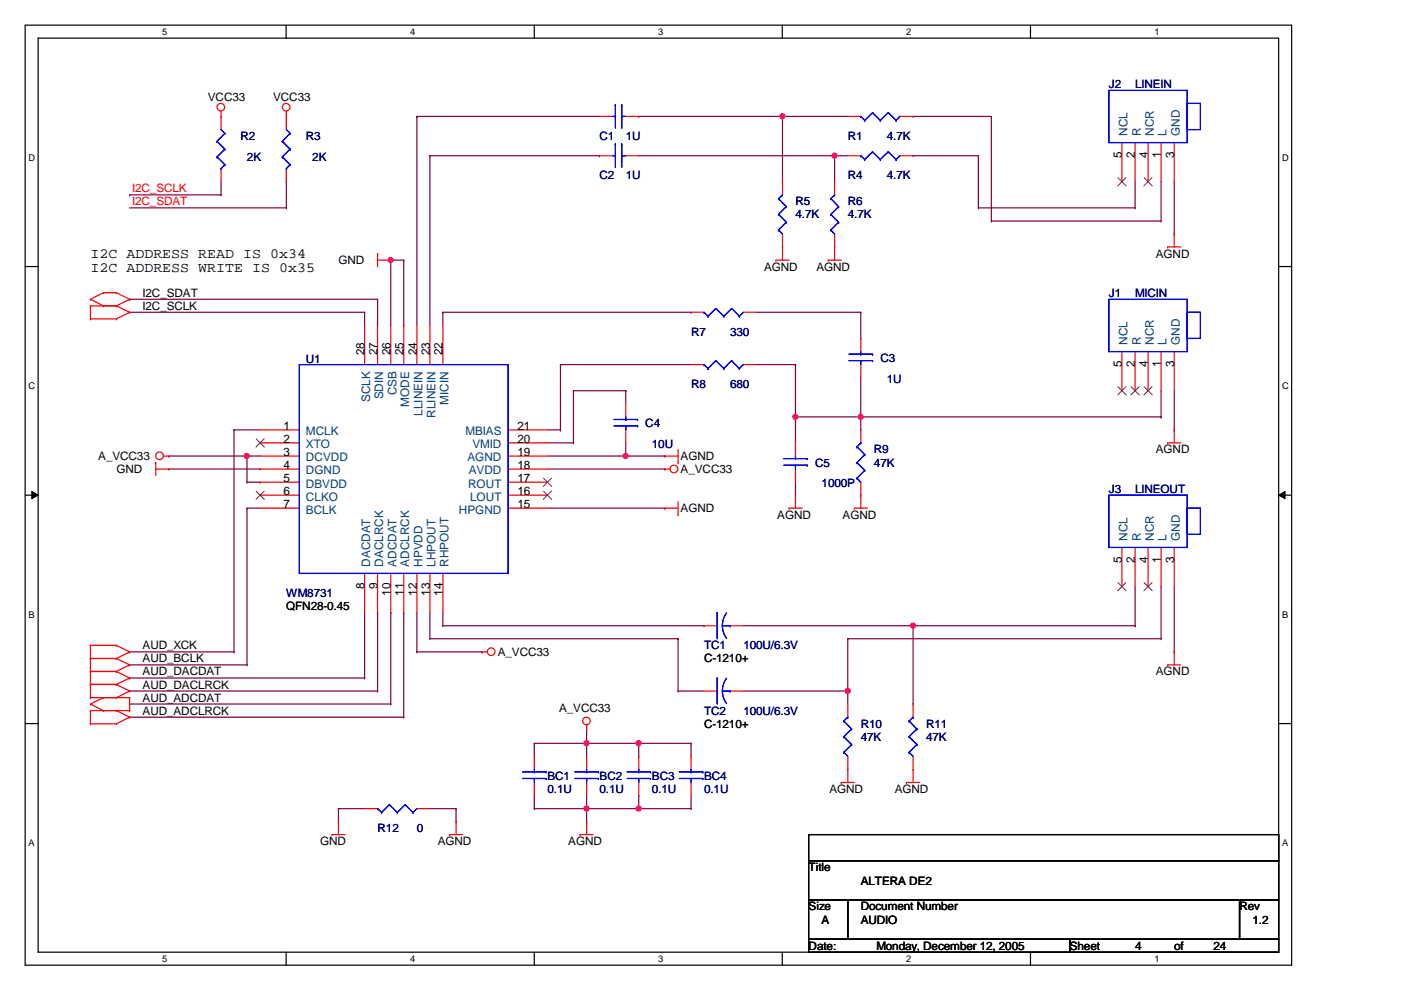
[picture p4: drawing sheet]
<svg xmlns="http://www.w3.org/2000/svg" width="297mm" height="210mm" viewBox="0 0 297 210" stroke-linecap="round" stroke-linejoin="round" font-family="sans-serif">
<path d="M5.3 5.3h268.6v199.3h-268.6zM8.1 8.1h263v193.8h-263z" fill="none" stroke="#000" stroke-width=".25"/>
<g fill="#fff">
<path d="M34.4 5.6h1.1v2.2h-1.1z"/>
<path d="M34.4 202.2h1.1v2.2h-1.1z"/>
</g>
<path d="M60.7 5.3v2.8M60.7 201.9v2.7" fill="none" stroke="#000" stroke-width=".25"/>
<g fill="#fff">
<path d="M87 5.6h1.1v2.2h-1.1z"/>
<path d="M87 202.2h1.1v2.2h-1.1z"/>
</g>
<path d="M113.3 5.3v2.8M113.3 201.9v2.7" fill="none" stroke="#000" stroke-width=".25"/>
<g fill="#fff">
<path d="M139.6 5.6h1.1v2.2h-1.1z"/>
<path d="M139.6 202.2h1.1v2.2h-1.1z"/>
</g>
<path d="M165.9 5.3v2.8M165.9 201.9v2.7" fill="none" stroke="#000" stroke-width=".25"/>
<g fill="#fff">
<path d="M192.2 5.6h1.1v2.2h-1.1z"/>
<path d="M192.2 202.2h1.1v2.2h-1.1z"/>
</g>
<path d="M218.5 5.3v2.8M218.5 201.9v2.7" fill="none" stroke="#000" stroke-width=".25"/>
<g fill="#fff">
<path d="M244.8 5.6h1.1v2.2h-1.1z"/>
<path d="M244.8 202.2h1.1v2.2h-1.1z"/>
<path d="M6.1 32.3h1.4v2.2h-1.4z"/>
<path d="M271.8 32.3h1.4v2.2h-1.4z"/>
<path d="M6.1 80.7h1.4v2.2h-1.4z"/>
<path d="M271.8 80.7h1.4v2.2h-1.4z"/>
</g>
<path d="M5.3 56.5h2.8M271.1 56.5h2.8" fill="none" stroke="#000" stroke-width=".25"/>
<g fill="#fff">
<path d="M6.1 129.2h1.3v2.2h-1.3z"/>
<path d="M271.8 129.2h1.3v2.2h-1.3z"/>
</g>
<path d="M5.3 105h2.8M271.1 105h2.8" fill="none" stroke="#000" stroke-width=".25"/>
<path d="M6.7 104.2l1.4 .8-1.4 .7zM271.1 105l1.4-.8v1.5z" fill="#000"/>
<path d="M6.7 104.2l1.4 .8-1.4 .7zM271.1 105l1.4-.8v1.5z" fill="none" stroke="#000" stroke-width=".21"/>
<g fill="#fff">
<path d="M6.1 177.6h1.3v2.2h-1.3z"/>
<path d="M271.8 177.6h1.3v2.2h-1.3z"/>
</g>
<path d="M5.3 153.4h2.8M271.1 153.4h2.8" fill="none" stroke="#000" stroke-width=".25"/>
<g fill="none" stroke="#800040" stroke-width=".25">
<path d="M52.4 96.7h.1M52.4 96.7h2.8M116.1 99.4h24.9M141 99.4h.1M52.4 102.2h2.8M55.2 102.2h.1M116.1 107.7h24.9M141 107.7h.1M77.3 129.9v13.9M80.1 129.9h.1M80.1 129.9v16.6M82.8 129.9h.1"/>
<path d="M82.8 129.9v19.4M85.6 129.9h.1M85.6 129.9v22.2M88.4 138.2h.1M88.4 129.9v8.3M88.4 138.2h13.8M102.2 138.2h.1M27.5 143.8h.1M27.5 143.8h49.8M27.5 146.5h52.6M27.5 149.3h55.3M27.5 152.1h58.1"/>
<path d="M77.3 143.8h.1M80.1 146.5h.1M82.8 149.3h.1M85.6 152.1h.1"/>
</g>
<circle cx="52.3" cy="96.7" r=".54" fill="#f0f"/>
<circle cx="52.3" cy="96.7" r=".54" fill="none" stroke="#f0f" stroke-width=".25"/>
<g fill="none" stroke="#800040" stroke-width=".25">
<path d="M27.5 66.2h.1M27.5 63.5h.1M27.5 66.2h49.8M27.5 63.5h52.6M77.3 66.2h.1M77.3 66.2v2.8M80.1 63.5h.1M80.1 63.5v5.5M52.4 96.7v5.5M168.7 88.4h13.8M182.5 88.4h.1M52.4 102.2h.1"/>
<path d="M52.4 107.7h.1M52.4 107.7v33.3M52.4 107.7h2.8M91.1 135.4h52.7M93.9 132.7h55.4M143.8 135.4h.1M149.3 132.7h.1M27.5 141h.1M27.5 141h24.9M52.4 141h.1"/>
</g>
<circle cx="182.5" cy="88.4" r=".54" fill="#f0f"/>
<circle cx="182.5" cy="88.4" r=".54" fill="none" stroke="#f0f" stroke-width=".25"/>
<g fill="none" stroke="#800040" stroke-width=".25">
<path d="M88.4 24.7h.1M88.4 24.7v44.3M116.1 91.1h2.7M116.1 93.9h5.5M118.8 91.1h.1M121.6 82.8h.1M121.6 93.9h.1M121.6 82.8v11.1M121.6 82.8h11.1M132.7 82.8h.1M132.7 96.7h.1M132.7 82.8v2.8"/>
<path d="M132.7 93.9v2.8M168.7 105h.1M168.7 102.2v2.8M91.1 135.4h.1M91.1 129.9v5.5M93.9 132.7h.1M93.9 129.9v2.8M143.8 135.4h.1M143.8 135.4v11.1M143.8 146.5h.1M143.8 146.5h5.5"/>
</g>
<circle cx="132.6" cy="96.7" r=".54" fill="#f0f"/>
<circle cx="132.6" cy="96.7" r=".54" fill="none" stroke="#f0f" stroke-width=".25"/>
<path d="M177 33h.1M177 38.5h.1M177 33h2.7M177 33v5.5M118.8 77.3h.1M118.8 77.3h27.7M118.8 77.3v13.8M160.4 77.3h8.3M168.7 77.3h.1M118.8 91.1h.1" fill="none" stroke="#800040" stroke-width=".25"/>
<circle cx="176.9" cy="33" r=".54" fill="#f0f"/>
<circle cx="176.9" cy="33" r=".54" fill="none" stroke="#f0f" stroke-width=".25"/>
<path d="M91.1 33h.1M91.1 33v36M165.9 38.5h.1M165.9 24.7h.1M165.9 24.7v13.8M165.9 24.7h13.8" fill="none" stroke="#800040" stroke-width=".25"/>
<circle cx="165.9" cy="24.7" r=".54" fill="#f0f"/>
<circle cx="165.9" cy="24.7" r=".54" fill="none" stroke="#f0f" stroke-width=".25"/>
<g fill="none" stroke="#800040" stroke-width=".25">
<path d="M35.8 99.4h19.4M55.2 99.4h.1M182.5 88.4h.1M182.5 80.1v8.3M193.6 132.7v16.6M240.7 132.7h.1M240.7 124.4v8.3M157.6 146.5h22.1M179.7 146.5h.1M193.6 149.3h.1M71.8 171.4h.1M71.8 174.2h.1"/>
<path d="M71.8 171.4h5.5M71.8 171.4v2.8M91.1 171.4h5.6M96.7 171.4h.1M96.7 174.2h.1M96.7 171.4v2.8"/>
</g>
<circle cx="179.7" cy="146.5" r=".54" fill="#f0f"/>
<circle cx="179.7" cy="146.5" r=".54" fill="none" stroke="#f0f" stroke-width=".25"/>
<path d="M157.6 132.7h36M193.6 132.7h.1" fill="none" stroke="#800040" stroke-width=".25"/>
<circle cx="193.6" cy="132.6" r=".54" fill="#f0f"/>
<circle cx="193.6" cy="132.6" r=".54" fill="none" stroke="#f0f" stroke-width=".25"/>
<g fill="none" stroke="#800040" stroke-width=".25">
<path d="M88.4 24.7h.1M88.4 24.7h38.7M91.1 33h36M127.1 33h.1M135.4 24.7h.1M135.4 33h41.6M135.4 24.7h30.5M177 33h.1M193.6 33h.1M193.6 24.7h.1M193.6 33h13.8M193.6 24.7h16.6"/>
<path d="M207.4 33h.1M207.4 33v11.1M210.2 24.7h.1M210.2 24.7v22.2M240.7 38.5v5.6M246.2 38.5v8.4M249 38.5v11.1M82.8 55.2h.1M82.8 55.2v13.8M85.6 55.2v13.8M207.4 44.1h.1M207.4 44.1h33.3"/>
<path d="M210.2 46.9h.1M210.2 46.9h36M240.7 44.1h.1M246.2 46.9h.1M249 49.6h.1M85.6 69h.1M246.2 88.4h.1M246.2 82.8v5.6M249 91.1h.1M249 82.8v8.3M179.7 135.4h.1M179.7 135.4h66.5"/>
<path d="M179.7 135.4v13.9M246.2 135.4h.1M246.2 124.4v11M249 138.2h.1M249 124.4v13.8M179.7 146.5h.1"/>
</g>
<circle cx="82.8" cy="55.1" r=".54" fill="#f0f"/>
<circle cx="82.8" cy="55.1" r=".54" fill="none" stroke="#f0f" stroke-width=".25"/>
<g fill="none" stroke="#800040" stroke-width=".25">
<path d="M82.8 55.2h2.8M85.6 55.2h.1M35.8 96.7h.1M35.8 96.7h16.6M49.6 91.1h.1M49.6 91.1h5.6M49.6 91.1v47.1M116.1 96.7h24.9M132.7 96.7h.1M141 96.7h.1M168.7 88.4h.1M168.7 88.4v5.5"/>
<path d="M27.5 138.2h.1M27.5 138.2h22.1M49.6 138.2h.1M193.6 132.7h47.1M240.7 132.7h.1"/>
</g>
<circle cx="168.6" cy="88.4" r=".54" fill="#f0f"/>
<circle cx="168.6" cy="88.4" r=".54" fill="none" stroke="#f0f" stroke-width=".25"/>
<g fill="none" stroke="#800040" stroke-width=".25">
<path d="M93.9 66.2h.1M93.9 66.2v2.8M93.9 66.2h52.6M146.5 66.2h.1M160.4 66.2h22.1M168.7 77.3h.1M168.7 77.3v11.1M182.5 66.2h.1M182.5 71.8h.1M182.5 66.2v5.6M182.5 91.1h.1M246.2 88.4h.1"/>
<path d="M246.2 88.4h-63.7v2.7M113.3 171.4h.1M113.3 168.7v2.7M113.3 171.4h11.1M124.4 171.4h.1M124.4 168.7v2.7M135.4 168.7h.1M135.4 168.7v2.7"/>
</g>
<circle cx="124.3" cy="171.4" r=".54" fill="#f0f"/>
<circle cx="124.3" cy="171.4" r=".54" fill="none" stroke="#f0f" stroke-width=".25"/>
<path d="M113.3 157.6h.1M113.3 157.6v2.8M113.3 157.6h11.1M124.4 157.6h.1M124.4 171.4h.1M124.4 171.4v2.8" fill="none" stroke="#800040" stroke-width=".25"/>
<circle cx="124.3" cy="157.6" r=".54" fill="#f0f"/>
<circle cx="124.3" cy="157.6" r=".54" fill="none" stroke="#f0f" stroke-width=".25"/>
<path d="M124.4 157.6h.1M124.4 157.6v2.8M124.4 157.6h11M135.4 157.6h.1M135.4 157.6v2.8M135.4 160.4h.1" fill="none" stroke="#800040" stroke-width=".25"/>
<circle cx="135.4" cy="157.6" r=".54" fill="#f0f"/>
<circle cx="135.4" cy="157.6" r=".54" fill="none" stroke="#f0f" stroke-width=".25"/>
<path d="M124.4 157.6h.1M124.4 154.8v2.8M146.5 157.6v2.8M135.4 171.4h.1M135.4 171.4h11.1M146.5 160.4h.1M146.5 171.4h.1M146.5 168.7v2.7" fill="none" stroke="#800040" stroke-width=".25"/>
<circle cx="135.4" cy="171.4" r=".54" fill="#f0f"/>
<circle cx="135.4" cy="171.4" r=".54" fill="none" stroke="#f0f" stroke-width=".25"/>
<path d="M46.9 38.5v2.8M60.7 38.5h.1M60.7 38.5v5.6M27.5 41.3h.1M27.5 41.3h19.4M27.5 44.1h33.2M46.9 41.3h.1M60.7 44.1h.1M135.4 157.6h11.1M146.5 157.6h.1M124.4 171.4h.1M124.4 171.4h11" fill="none" stroke="#800040" stroke-width=".25"/>
<g fill="none" stroke="#f00" stroke-width=".25">
<path d="M46.9 24.7h.1M46.9 23.6v3.9M46.9 35.8v2.7M60.7 24.7h.1M60.7 23.6v3.9M60.7 35.8v2.7M127.1 33h2.8M127.1 24.7h2.8M132.7 33h2.7M132.7 24.7h2.7M165.9 38.5v2.8M177 38.5v2.8"/>
<path d="M179.7 33h2.8M179.7 24.7h2.8M190.8 33h2.8M190.8 24.7h2.8M237.9 30.2v8.3M240.7 30.2v8.3M243.4 30.2v8.3M246.2 30.2v8.3M249 30.2v8.3M80.1 53.8h.1M80.1 55.2h2.7M80.1 53.8v2.8"/>
<path d="M82.8 55.2h.1M164.5 55.2h.1M164.5 55.2h2.8M165.9 52.4h.1M165.9 49.6v5.6M175.6 55.2h.1M175.6 55.2h2.8M177 52.4h.1M177 49.6v5.6M247.6 52.4h.1M247.6 52.4h2.8M249 49.6h.1"/>
<path d="M249 49.6v2.8M19.2 63.5h.1M19.2 67.6h.1M19.2 64.9h.1M19.2 64.9v2.7M19.2 64.9h5.5M19.2 63.5l2.7 1.4M19.2 67.6h5.5M21.9 62.1h.1M21.9 64.9h.1M21.9 62.1l-2.7 1.4M21.9 62.1h2.8"/>
<path d="M24.7 62.1h.1M24.7 64.9h.1M24.7 67.6h.1M24.7 62.1l2.8 1.4M24.7 64.9l2.8 1.3M27.5 63.5h.1M27.5 66.2h.1M27.5 63.5l-2.8 1.4M27.5 66.2l-2.8 1.4M77.3 69v8.3M80.1 69v8.3M82.8 69v8.3"/>
<path d="M85.6 69v8.3M88.4 69v8.3M91.1 69v8.3M93.9 69v8.3M146.5 66.2h2.8M146.5 77.3h2.8M157.6 66.2h2.8M157.6 77.3h2.8M182.5 71.8v2.7M182.5 77.3v2.8M237.9 74.5v8.3M240.7 74.5v8.3"/>
<path d="M243.4 74.5v8.3M246.2 74.5v8.3M249 74.5v8.3M33 98.1h.1M33 99.4h2.8M33 98.1v2.7M34.7 96.7h1.1M35.8 96.7h.1M35.8 99.4h.1M55.2 99.4h8.3M55.2 96.7h8.3M55.2 93.9h8.3"/>
<path d="M55.2 91.1h8.3M107.7 99.4h8.4M107.7 96.7h8.4M107.7 93.9h8.4M107.7 91.1h8.4M132.7 85.6v2.8M132.7 91.1v2.8M141 99.4h.1M141 96.7h.1M141 99.4h1.1M141 96.7h2.8M143.8 98.1h.1"/>
<path d="M143.8 95.3v2.8M168.7 93.9v2.8M168.7 99.4v2.8M182.5 91.1v2.8M247.6 93.9h.1M247.6 93.9h2.8M249 91.1h.1M249 91.1v2.8M55.2 107.7h8.3M55.2 102.2h8.3M55.2 105h8.3M107.7 107.7h8.4"/>
<path d="M107.7 102.2h8.4M107.7 105h8.4M141 107.7h.1M141 107.7h2.8M143.8 109.1h.1M143.8 106.4v2.7M167.3 107.7h.1M167.3 107.7h2.8M168.7 105h.1M168.7 105v2.7M181.1 107.7h.1M181.1 107.7h2.8"/>
<path d="M182.5 105h.1M182.5 102.2v5.5M237.9 116.1v8.3M240.7 116.1v8.3M243.4 116.1v8.3M246.2 116.1v8.3M249 116.1v8.3M19.2 139.6h.1M19.2 136.8h.1M19.2 136.8v11.1M19.2 139.6h5.5M19.2 136.8h5.5"/>
<path d="M24.7 139.6h.1M24.7 136.8h.1M24.7 139.6l2.8 1.4M24.7 136.8l2.8 1.4M27.5 138.2h.1M27.5 138.2l-2.8 1.4M77.3 121.6v8.3M80.1 121.6v8.3M82.8 121.6v8.3M85.6 121.6v8.3M88.4 121.6v8.3M91.1 121.6v8.3"/>
<path d="M93.9 121.6v8.3M102.2 138.2h.1M102.2 138.2h1.1M149.3 132.7h2.8M154.8 132.7h2.8M249 138.2h.1M249 138.2v2.8M19.2 142.4h.1M19.2 145.1h.1M19.2 153.5h.1M19.2 150.7h.1M19.2 147.9h.1"/>
<path d="M19.2 149.3h.1M19.2 142.4h5.5M19.2 150.7v2.8M19.2 145.1h5.5M19.2 153.5h5.5M19.2 150.7h8.3M19.2 147.9h8.3M19.2 149.3l2.7 1.4M21.9 147.9h.1M21.9 150.7h.1M21.9 147.9l-2.7 1.4M24.7 142.4h.1"/>
<path d="M24.7 145.1h.1M24.7 153.5h.1M24.7 150.7h.1M24.7 147.9h.1M24.7 142.4l2.8 1.4M24.7 150.7l2.8 1.4M24.7 145.1l2.8 1.4M27.5 141h.1M27.5 143.8h.1M27.5 152.1h.1M27.5 146.5h.1M27.5 147.9h.1"/>
<path d="M27.5 150.7h.1M27.5 141l-2.8 1.4M27.5 143.8l-2.8 1.3M27.5 152.1l-2.8 1.4M27.5 146.5l-2.8 1.4M27.5 147.9v2.8M124.4 154.8h.1M124.4 153.7v1.1M149.3 146.5h2.8M154.8 146.5h2.8M179.7 149.3v2.8M193.6 149.3v2.8"/>
<path d="M247.6 141h.1M247.6 141h2.8M70.4 177h.1M70.4 177h2.8M71.8 174.2h.1M71.8 174.2v2.8M77.3 171.4h2.8M88.4 171.4h2.7M95.3 177h.1M95.3 177h2.8M96.7 174.2h.1M96.7 174.2v2.8"/>
<path d="M113.3 160.4v2.7M113.3 165.9v2.8M123 177h.1M123 177h2.8M124.4 174.2h.1M124.4 160.4v2.7M124.4 165.9v2.8M124.4 174.2v2.8M135.4 160.4v2.7M135.4 165.9v2.8M146.5 160.4v2.7M146.5 165.9v2.8"/>
<path d="M178.4 165.9h.1M178.4 165.9h2.7M179.7 163.1h.1M179.7 160.4v5.5M192.2 165.9h.1M192.2 165.9h2.8M193.6 163.1h.1M193.6 160.4v5.5"/>
<circle cx="46.8" cy="22.7" r=".81"/>
<circle cx="60.7" cy="22.7" r=".81"/>
<circle cx="33.8" cy="96.6" r=".81"/>
<circle cx="142.9" cy="99.4" r=".82"/>
<circle cx="104.1" cy="138.2" r=".81"/>
<circle cx="124.3" cy="152.9" r=".81"/>
</g>
<path d="M171.4 177h99.7v5.5h-99.7zM171.4 182.5h99.7v8.3h-99.7zM171.4 190.8h8.3v8.3h-8.3zM171.4 199.1h55.4v2.8h-55.4zM179.7 190.8h83.1v8.3h-83.1zM226.8 199.1h44.3v2.8h-44.3zM262.8 190.8h8.3v8.3h-8.3z" fill="none" stroke="#000" stroke-width=".25"/>
<g fill="none" stroke="#00f" stroke-width=".25">
<path d="M235.1 19.2h16.6v11h-16.6zM46 30h.1M46 33.3h.1M46 30l1.7 1.6M46 33.3l1.7 1.6M46.9 35.8h.1M46.9 27.5l.8 .8M47.7 28.3h.1M47.7 31.6h.1M47.7 34.9h.1M47.7 28.3l-1.7 1.7M47.7 31.6l-1.7 1.7"/>
<path d="M47.7 34.9l-.8 .9M59.9 30h.1M59.9 33.3h.1M59.9 30l1.6 1.6M59.9 33.3l1.6 1.6M60.7 35.8h.1M60.7 27.5l.8 .8M61.5 28.3h.1M61.5 31.6h.1M61.5 34.9h.1M61.5 28.3l-1.6 1.7M61.5 31.6l-1.6 1.7"/>
<path d="M61.5 34.9l-.8 .9M129.9 24.7h.6M129.9 33h.6M130.5 24.7h.1M130.5 22.2h.1M130.5 33h.1M130.5 30.5h.1M130.5 22.2v5M130.5 30.5v5M131.8 22.2h.1M131.8 24.7h.1M131.8 30.5h.1"/>
<path d="M131.8 33h.1M131.8 24.7h.9M131.8 22.2v5M131.8 30.5v5M131.8 33h.9M182.5 33h.1M182.5 24.7h.1M182.5 33l.8 .8M182.5 24.7l.8 .8M183.3 33.8h.1M183.3 25.5h.1M185 32.2h.1"/>
<path d="M185 23.9h.1M185 32.2l1.6 1.6M185 32.2l-1.7 1.6M185 23.9l1.6 1.6M185 23.9l-1.7 1.6M186.6 33.8h.1M186.6 25.5h.1M188.3 32.2h.1M188.3 23.9h.1M188.3 32.2l1.7 1.6M188.3 32.2l-1.7 1.6M188.3 23.9l1.7 1.6"/>
<path d="M188.3 23.9l-1.7 1.6M190 33.8h.1M190 25.5h.1M190.8 33l-.8 .8M190.8 24.7l-.8 .8M251.7 21.9h2.8v5.6h-2.8zM165.1 48.8h.1M165.1 45.5h.1M165.1 42.1h.1M165.1 48.8l.8 .8M165.1 45.5l1.6 1.6M165.1 42.1l1.6 1.7"/>
<path d="M165.9 41.3h.1M165.9 41.3l-.8 .8M166.7 47.1h.1M166.7 43.8h.1M166.7 47.1l-1.6 1.7M166.7 43.8l-1.6 1.7M176.1 48.8h.1M176.1 45.5h.1M176.1 42.1h.1M176.1 48.8l.9 .8M176.1 45.5l1.7 1.6M176.1 42.1l1.7 1.7"/>
<path d="M177 41.3h.1M177 41.3l-.9 .8M177.8 47.1h.1M177.8 43.8h.1M177.8 47.1l-1.7 1.7M177.8 43.8l-1.7 1.7M63.5 77.3h44.2v44.3h-44.2zM149.3 66.2h.1M149.3 77.3h.1M149.3 66.2l.8 .9M149.3 77.3l.8 .8M150.1 67.1h.1"/>
<path d="M150.1 78.1h.1M151.8 65.4h.1M151.8 76.5h.1M151.8 65.4l1.7 1.7M151.8 65.4l-1.7 1.7M151.8 76.5l1.7 1.6M151.8 76.5l-1.7 1.6M153.5 67.1h.1M153.5 78.1h.1M155.1 65.4h.1M155.1 76.5h.1M155.1 65.4l1.7 1.7"/>
<path d="M155.1 65.4l-1.6 1.7M155.1 76.5l1.7 1.6M155.1 76.5l-1.6 1.6M156.8 67.1h.1M156.8 78.1h.1M157.6 66.2l-.8 .9M157.6 77.3l-.8 .8M180 76.5h5M180 75.1h5M182.5 75.1h.1M182.5 76.5h.1M182.5 74.5v.6"/>
<path d="M182.5 76.5v.8M185 76.5h.1M185 75.1h.1M235.1 63.5h16.6v11h-16.6zM251.7 66.2h2.8v5.6h-2.8zM130.2 90.3h5M130.2 88.9h5M132.7 88.9h.1M132.7 90.3h.1M132.7 88.4v.5M132.7 90.3v.8M135.2 90.3h.1"/>
<path d="M135.2 88.9h.1M166.2 98.6h5M166.2 97.2h5M168.7 97.2h.1M168.7 98.6h.1M168.7 96.7v.5M168.7 98.6v.8M171.2 98.6h.1M171.2 97.2h.1M181.7 98.1h.1M181.7 94.7h.1M181.7 98.1l1.6 1.6"/>
<path d="M181.7 94.7l1.6 1.7M182.5 93.9h.1M182.5 93.9l-.8 .8M183.3 99.7h.1M183.3 96.4h.1M183.3 99.7l-1.6 1.7M183.3 96.4l-1.6 1.7M181.7 101.4h.1M181.7 101.4l.8 .8M235.1 105h16.6v11.1h-16.6zM251.7 107.7h2.8v5.6h-2.8zM152.1 129.9h.1"/>
<path d="M152.1 129.9v5.5M153.2 132.7l.2 1.4 .7 1.2M153.2 132.7h1.6M154.1 130l-.7 1.2-.2 1.5M154.8 132.7h.1M152.1 143.8h.1M152.1 143.8v5.5M153.2 146.5l.2 1.4 .7 1.3M153.2 146.5h1.6M154.1 143.8l-.7 1.3-.2 1.4M154.8 146.5h.1M178.9 159.5h.1"/>
<path d="M178.9 156.2h.1M178.9 152.9h.1M178.9 159.5l.8 .9M178.9 156.2l1.7 1.7M178.9 152.9l1.7 1.7M179.7 152.1h.1M179.7 152.1l-.8 .8M180.6 157.9h.1M180.6 154.6h.1M180.6 157.9l-1.7 1.6M180.6 154.6l-1.7 1.6M192.7 159.5h.1"/>
<path d="M192.7 156.2h.1M192.7 152.9h.1M192.7 159.5l.9 .9M192.7 156.2l1.7 1.7M192.7 152.9l1.7 1.7M193.6 152.1h.1M193.6 152.1l-.9 .8M194.4 157.9h.1M194.4 154.6h.1M194.4 157.9l-1.7 1.6M194.4 154.6l-1.7 1.6M80.1 171.4h.1"/>
<path d="M80.1 171.4l.8 .9M80.9 172.3h.1M82.5 170.6h.1M82.5 170.6l1.7 1.7M82.5 170.6l-1.6 1.7M84.2 172.3h.1M85.9 170.6h.1M85.9 170.6l1.6 1.7M85.9 170.6l-1.7 1.7M87.5 172.3h.1M88.4 171.4l-.9 .9M110.8 165.1h5"/>
<path d="M110.8 163.7h5M113.3 163.7h.1M113.3 165.1h.1M113.3 163.1v.6M113.3 165.1v.8M115.8 165.1h.1M115.8 163.7h.1M121.9 165.1h5M121.9 163.7h5M124.4 163.7h.1M124.4 165.1h.1M124.4 163.1v.6"/>
<path d="M124.4 165.1v.8M126.9 165.1h.1M126.9 163.7h.1M133 165.1h4.9M133 163.7h4.9M135.4 163.7h.1M135.4 165.1h.1M135.4 163.1v.6M135.4 165.1v.8M137.9 165.1h.1M137.9 163.7h.1M144 165.1h5"/>
<path d="M144 163.7h5M146.5 163.7h.1M146.5 165.1h.1M146.5 163.1v.6M146.5 165.1v.8M149 165.1h.1M149 163.7h.1"/>
</g>
<g fill="none" stroke="#804000" stroke-width=".21">
<path d="M237 37.7l1.8 1.7M238.7 37.7l-1.7 1.7M242.6 37.7l1.7 1.7M244.3 37.7l-1.8 1.7M54.3 93l1.7 1.8M56 93l-1.7 1.8M237 82l1.8 1.7M238.7 82l-1.7 1.7M239.8 82l1.8 1.7M241.5 82l-1.7 1.7M242.6 82l1.7 1.7M244.3 82l-1.8 1.7"/>
<path d="M54.3 104.1l1.7 1.8M56 104.1l-1.7 1.8M115.2 101.4l1.8 1.7M115.2 104.1l1.8 1.8M116.9 101.4l-1.7 1.7M116.9 104.1l-1.7 1.8M237 123.5l1.8 1.8M238.7 123.5l-1.7 1.8M242.6 123.5l1.7 1.8M244.3 123.5l-1.8 1.8"/>
</g>
<circle cx="52.3" cy="96.7" r=".54" fill="#f0f"/>
<circle cx="52.3" cy="96.7" r=".54" fill="none" stroke="#f0f" stroke-width=".25"/>
<circle cx="182.5" cy="88.4" r=".54" fill="#f0f"/>
<circle cx="182.5" cy="88.4" r=".54" fill="none" stroke="#f0f" stroke-width=".25"/>
<circle cx="132.6" cy="96.7" r=".54" fill="#f0f"/>
<circle cx="132.6" cy="96.7" r=".54" fill="none" stroke="#f0f" stroke-width=".25"/>
<circle cx="176.9" cy="33" r=".54" fill="#f0f"/>
<circle cx="176.9" cy="33" r=".54" fill="none" stroke="#f0f" stroke-width=".25"/>
<circle cx="165.9" cy="24.7" r=".54" fill="#f0f"/>
<circle cx="165.9" cy="24.7" r=".54" fill="none" stroke="#f0f" stroke-width=".25"/>
<circle cx="179.7" cy="146.5" r=".54" fill="#f0f"/>
<circle cx="179.7" cy="146.5" r=".54" fill="none" stroke="#f0f" stroke-width=".25"/>
<circle cx="193.6" cy="132.6" r=".54" fill="#f0f"/>
<circle cx="193.6" cy="132.6" r=".54" fill="none" stroke="#f0f" stroke-width=".25"/>
<circle cx="82.8" cy="55.1" r=".54" fill="#f0f"/>
<circle cx="82.8" cy="55.1" r=".54" fill="none" stroke="#f0f" stroke-width=".25"/>
<circle cx="168.6" cy="88.4" r=".54" fill="#f0f"/>
<circle cx="168.6" cy="88.4" r=".54" fill="none" stroke="#f0f" stroke-width=".25"/>
<circle cx="124.3" cy="171.4" r=".54" fill="#f0f"/>
<circle cx="124.3" cy="171.4" r=".54" fill="none" stroke="#f0f" stroke-width=".25"/>
<circle cx="124.3" cy="157.6" r=".54" fill="#f0f"/>
<circle cx="124.3" cy="157.6" r=".54" fill="none" stroke="#f0f" stroke-width=".25"/>
<circle cx="135.4" cy="157.6" r=".54" fill="#f0f"/>
<circle cx="135.4" cy="157.6" r=".54" fill="none" stroke="#f0f" stroke-width=".25"/>
<circle cx="135.4" cy="171.4" r=".54" fill="#f0f"/>
<circle cx="135.4" cy="171.4" r=".54" fill="none" stroke="#f0f" stroke-width=".25"/>
<g font-size="3">
<text x="19.2" y="54.8">I2C ADDRESS READ IS 0x34</text>
<text x="19.2" y="57.6">I2C ADDRESS WRITE IS 0x35</text>
</g>
<g font-size="2.5">
<text x="44.1" y="21.4">VCC33</text>
<text x="57.9" y="21.4">VCC33</text>
<text x="237.8" y="33.6" transform="rotate(-90 237.8 33.6)">5</text>
<text x="240.6" y="33.6" transform="rotate(-90 240.6 33.6)">2</text>
<text x="243.4" y="33.6" transform="rotate(-90 243.4 33.6)">4</text>
<text x="246.1" y="33.6" transform="rotate(-90 246.1 33.6)">1</text>
<text x="248.9" y="33.6" transform="rotate(-90 248.9 33.6)">3</text>
<text x="71.8" y="56">GND</text>
<text x="162" y="57.4">AGND</text>
<text x="173.1" y="57.4">AGND</text>
<text x="245.1" y="54.6">AGND</text>
<text x="30.2" y="62.9">I2C_SDAT</text>
<text x="30.2" y="65.7">I2C_SCLK</text>
<text x="77.3" y="75.4" transform="rotate(-90 77.3 75.4)">28</text>
<text x="80" y="75.4" transform="rotate(-90 80 75.4)">27</text>
<text x="82.8" y="75.4" transform="rotate(-90 82.8 75.4)">26</text>
<text x="85.6" y="75.4" transform="rotate(-90 85.6 75.4)">25</text>
<text x="88.3" y="75.4" transform="rotate(-90 88.3 75.4)">24</text>
<text x="91.1" y="75.4" transform="rotate(-90 91.1 75.4)">23</text>
<text x="93.9" y="75.4" transform="rotate(-90 93.9 75.4)">22</text>
<text x="237.8" y="77.9" transform="rotate(-90 237.8 77.9)">5</text>
<text x="240.6" y="77.9" transform="rotate(-90 240.6 77.9)">2</text>
<text x="243.4" y="77.9" transform="rotate(-90 243.4 77.9)">4</text>
<text x="246.1" y="77.9" transform="rotate(-90 246.1 77.9)">1</text>
<text x="248.9" y="77.9" transform="rotate(-90 248.9 77.9)">3</text>
<text x="60.1" y="93.9">2</text>
<text x="60.1" y="91.1">1</text>
<text x="109.7" y="91.1">21</text>
<text x="109.7" y="93.9">20</text>
<text x="20.8" y="97.5">A_VCC33</text>
<text x="24.7" y="100.3">GND</text>
<text x="60.1" y="96.6">3</text>
<text x="60.1" y="99.4">4</text>
<text x="109.7" y="99.4">18</text>
<text x="109.7" y="96.6">19</text>
<text x="144.3" y="100.3">A_VCC33</text>
<text x="144.3" y="97.5">AGND</text>
<text x="245.1" y="96.1">AGND</text>
<text x="60.1" y="107.7">7</text>
<text x="60.1" y="102.2">5</text>
<text x="60.1" y="104.9">6</text>
<text x="109.7" y="102.2">17</text>
<text x="109.7" y="104.9">16</text>
<text x="109.7" y="107.7">15</text>
<text x="144.3" y="108.6">AGND</text>
<text x="164.8" y="110">AGND</text>
<text x="178.6" y="110">AGND</text>
<text x="237.8" y="119.4" transform="rotate(-90 237.8 119.4)">5</text>
<text x="240.6" y="119.4" transform="rotate(-90 240.6 119.4)">2</text>
<text x="243.4" y="119.4" transform="rotate(-90 243.4 119.4)">4</text>
<text x="246.1" y="119.4" transform="rotate(-90 246.1 119.4)">1</text>
<text x="248.9" y="119.4" transform="rotate(-90 248.9 119.4)">3</text>
<text x="77.3" y="124.9" transform="rotate(-90 77.3 124.9)">8</text>
<text x="80" y="124.9" transform="rotate(-90 80 124.9)">9</text>
<text x="60.7" y="129.4">QFN28-0.45</text>
<text x="82.8" y="126.3" transform="rotate(-90 82.8 126.3)">10</text>
<text x="85.6" y="126.3" transform="rotate(-90 85.6 126.3)">11</text>
<text x="88.3" y="126.3" transform="rotate(-90 88.3 126.3)">12</text>
<text x="91.1" y="126.3" transform="rotate(-90 91.1 126.3)">13</text>
<text x="93.9" y="126.3" transform="rotate(-90 93.9 126.3)">14</text>
<text x="30.2" y="137.7">AUD_XCK</text>
<text x="30.2" y="140.5">AUD_BCLK</text>
<text x="30.2" y="143.2">AUD_DACDAT</text>
<text x="105.5" y="139.1">A_VCC33</text>
<text x="149.3" y="140.5">C-1210+</text>
<text x="245.1" y="143.2">AGND</text>
<text x="30.2" y="146">AUD_DACLRCK</text>
<text x="30.2" y="148.8">AUD_ADCDAT</text>
<text x="30.2" y="151.5">AUD_ADCLRCK</text>
<text x="118.5" y="151">A_VCC33</text>
<text x="149.3" y="154.3">C-1210+</text>
<text x="175.9" y="168.1">AGND</text>
<text x="189.7" y="168.1">AGND</text>
<text x="67.9" y="179.2">GND</text>
<text x="92.8" y="179.2">AGND</text>
<text x="120.5" y="179.2">AGND</text>
<text x="171.4" y="184.7">Title</text>
<text x="182.5" y="187.5">ALTERA DE2</text>
<text x="171.4" y="193">Size</text>
<text x="174.2" y="195.8">A</text>
<text x="182.5" y="193">Document Number</text>
<text x="182.5" y="195.8">AUDIO</text>
<text x="262.8" y="193">Rev</text>
<text x="265.6" y="195.8">1.2</text>
<text x="171.4" y="201.4">Date:</text>
<text x="185.8" y="201.4">Monday, December 12, 2005</text>
<text x="226.8" y="201.4">Sheet</text>
<text x="240.7" y="201.4">4</text>
<text x="249" y="201.4">of</text>
<text x="257.3" y="201.4">24</text>
</g>
<g font-size="2.5" fill="#000080">
<text x="235.1" y="18.6">J2</text>
<text x="240.7" y="18.6">LINEIN</text>
<text x="51" y="29.7">R2</text>
<text x="64.9" y="29.7">R3</text>
<text x="127.1" y="29.7">C1</text>
<text x="132.7" y="29.7">1U</text>
<text x="179.7" y="29.7">R1</text>
<text x="188" y="29.7">4.7K</text>
<text x="52.4" y="34.1">2K</text>
<text x="66.2" y="34.1">2K</text>
<text x="127.1" y="38">C2</text>
<text x="132.7" y="38">1U</text>
<text x="179.7" y="38">R4</text>
<text x="188" y="38">4.7K</text>
<text x="168.7" y="43.6">R5</text>
<text x="168.7" y="46.3">4.7K</text>
<text x="179.7" y="43.6">R6</text>
<text x="179.7" y="46.3">4.7K</text>
<text x="235.1" y="62.9">J1</text>
<text x="240.7" y="62.9">MICIN</text>
<text x="146.5" y="71.2">R7</text>
<text x="154.8" y="71.2">330</text>
<text x="64.9" y="77">U1</text>
<text x="186.6" y="76.8">C3</text>
<text x="146.5" y="82.3">R8</text>
<text x="154.8" y="82.3">680</text>
<text x="188" y="81.2">1U</text>
<text x="136.8" y="90.6">C4</text>
<text x="138.2" y="95">10U</text>
<text x="172.8" y="98.9">C5</text>
<text x="185.3" y="96.1">R9</text>
<text x="185.3" y="98.9">47K</text>
<text x="174.2" y="103.3">1000P</text>
<text x="235.1" y="104.5">J3</text>
<text x="240.7" y="104.5">LINEOUT</text>
<text x="60.7" y="126.6">WM8731</text>
<text x="149.3" y="137.7">TC1</text>
<text x="157.6" y="137.7">100U/6.3V</text>
<text x="149.3" y="151.5">TC2</text>
<text x="157.6" y="151.5">100U/6.3V</text>
<text x="182.5" y="154.3">R10</text>
<text x="196.3" y="154.3">R11</text>
<text x="182.5" y="157.1">47K</text>
<text x="196.3" y="157.1">47K</text>
<text x="116.1" y="165.4">BC1</text>
<text x="127.1" y="165.4">BC2</text>
<text x="138.2" y="165.4">BC3</text>
<text x="149.3" y="165.4">BC4</text>
<text x="116.1" y="168.1">0.1U</text>
<text x="127.1" y="168.1">0.1U</text>
<text x="138.2" y="168.1">0.1U</text>
<text x="149.3" y="168.1">0.1U</text>
<text x="80.1" y="176.4">R12</text>
<text x="88.4" y="176.4">0</text>
</g>
<g font-size="2.5" fill="#004080">
<text x="239.1" y="28.8" transform="rotate(-90 239.1 28.8)">NCL</text>
<text x="241.9" y="28.8" transform="rotate(-90 241.9 28.8)">R</text>
<text x="244.6" y="28.8" transform="rotate(-90 244.6 28.8)">NCR</text>
<text x="247.4" y="28.8" transform="rotate(-90 247.4 28.8)">L</text>
<text x="250.1" y="28.8" transform="rotate(-90 250.1 28.8)">GND</text>
<text x="239.1" y="73.2" transform="rotate(-90 239.1 73.2)">NCL</text>
<text x="241.9" y="73.2" transform="rotate(-90 241.9 73.2)">R</text>
<text x="244.6" y="73.2" transform="rotate(-90 244.6 73.2)">NCR</text>
<text x="247.4" y="73.2" transform="rotate(-90 247.4 73.2)">L</text>
<text x="250.1" y="73.2" transform="rotate(-90 250.1 73.2)">GND</text>
<text x="84" y="83.8" transform="rotate(-90 84 83.8)">CSB</text>
<text x="78.5" y="85.2" transform="rotate(-90 78.5 85.2)">SCLK</text>
<text x="81.2" y="84.7" transform="rotate(-90 81.2 84.7)">SDIN</text>
<text x="86.8" y="86.2" transform="rotate(-90 86.8 86.2)">MODE</text>
<text x="89.6" y="88.1" transform="rotate(-90 89.6 88.1)">LLINEIN</text>
<text x="92.3" y="88.6" transform="rotate(-90 92.3 88.6)">RLINEIN</text>
<text x="95.1" y="85.8" transform="rotate(-90 95.1 85.8)">MICIN</text>
<text x="64.9" y="95">XTO</text>
<text x="64.9" y="92.3">MCLK</text>
<text x="98.7" y="92.3">MBIAS</text>
<text x="100.2" y="95">VMID</text>
<text x="64.9" y="97.8">DCVDD</text>
<text x="64.9" y="100.6">DGND</text>
<text x="99.1" y="97.8">AGND</text>
<text x="99.4" y="100.6">AVDD</text>
<text x="64.9" y="103.4">DBVDD</text>
<text x="64.9" y="106.1">CLKO</text>
<text x="99.2" y="103.4">ROUT</text>
<text x="99.7" y="106.1">LOUT</text>
<text x="64.9" y="108.9">BCLK</text>
<text x="97.3" y="108.9">HPGND</text>
<text x="239.1" y="114.7" transform="rotate(-90 239.1 114.7)">NCL</text>
<text x="241.9" y="114.7" transform="rotate(-90 241.9 114.7)">R</text>
<text x="244.6" y="114.7" transform="rotate(-90 244.6 114.7)">NCR</text>
<text x="247.4" y="114.7" transform="rotate(-90 247.4 114.7)">L</text>
<text x="250.1" y="114.7" transform="rotate(-90 250.1 114.7)">GND</text>
<text x="78.5" y="120.2" transform="rotate(-90 78.5 120.2)">DACDAT</text>
<text x="81.2" y="120.2" transform="rotate(-90 81.2 120.2)">DACLRCK</text>
<text x="84" y="120.2" transform="rotate(-90 84 120.2)">ADCDAT</text>
<text x="86.8" y="120.2" transform="rotate(-90 86.8 120.2)">ADCLRCK</text>
<text x="89.6" y="120.2" transform="rotate(-90 89.6 120.2)">HPVDD</text>
<text x="92.3" y="120.2" transform="rotate(-90 92.3 120.2)">LHPOUT</text>
<text x="95.1" y="120.2" transform="rotate(-90 95.1 120.2)">RHPOUT</text>
</g>
<g font-size="2.5" fill="#f00">
<text x="28" y="40.8">I2C_SCLK</text>
<text x="28" y="43.5">I2C_SDAT</text>
</g>
<g font-size="2">
<text x="34.4" y="7.4">5</text>
<text x="87" y="7.4">4</text>
<text x="139.6" y="7.4">3</text>
<text x="192.2" y="7.4">2</text>
<text x="244.8" y="7.4">1</text>
<text x="6.1" y="34.1">D</text>
<text x="271.8" y="34.1">D</text>
<text x="6.1" y="82.5">C</text>
<text x="271.8" y="82.5">C</text>
<text x="6.1" y="131">B</text>
<text x="271.8" y="131">B</text>
<text x="6.1" y="179.4">A</text>
<text x="271.8" y="179.4">A</text>
<text x="34.4" y="204">5</text>
<text x="87" y="204">4</text>
<text x="139.6" y="204">3</text>
<text x="192.2" y="204">2</text>
<text x="244.8" y="204">1</text>
</g>
</svg>
